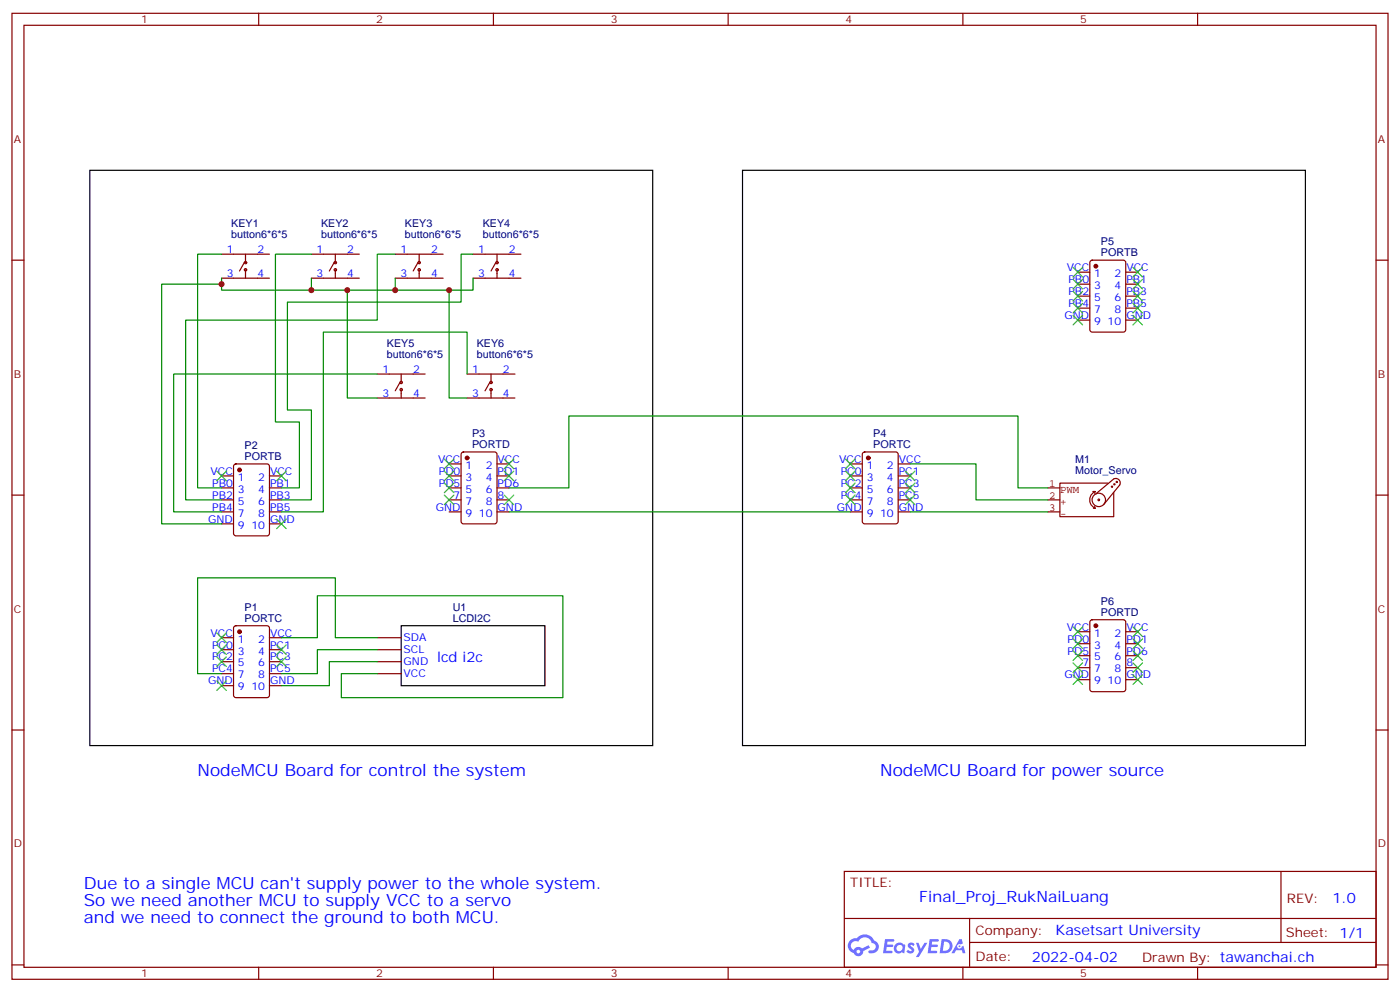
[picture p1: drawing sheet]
<svg xmlns="http://www.w3.org/2000/svg" width="412mm" height="292mm" viewBox="0 0 412 292" stroke-linecap="round" stroke-linejoin="round" font-family="sans-serif">
<g fill="none" stroke="#870000" stroke-width=".35">
<path d="M3.5 3.9h405.4v284.4h-405.4zM7.1 7.4h398.2v277.3h-398.2zM76.2 3.9v3.5M145.3 3.9v3.5M214.5 3.9v3.5M283.6 3.9v3.5M352.8 3.9v3.5M3.5 76.6h3.6M405.3 76.6h3.6M3.5 145.7h3.6M405.3 145.7h3.6M3.5 214.9h3.6"/>
<path d="M405.3 214.9h3.6M248.7 256.5h156.6v28.2h-156.6zM377.3 256.5v20.9M248.7 270.4h156.5M285.6 277.4h119.6M285.6 270.4v14.1M3.5 284h3.6M76.2 284.7v3.6M145.3 284.7v3.6M214.5 284.7v3.6M283.6 284.7v3.6M352.8 284.7v3.6"/>
<path d="M405.3 284h3.6"/>
</g>
<g fill="#5487ff">
<path d="M267.7 277.7a1.22 1.22 0 0 1 1.7 .2l-.4 .6a.47 .47 0 0 0-.3-.4 .47 .47 0 0 0-.5 .2l.1 .2a1.14 1.14 0 0 1 .8 1.8 1.14 1.14 0 0 1-1.9 0l-.2-.2 .5-.6 .7 .5a.29 .29 0 0 0 .3-.3 .29 .29 0 0 0-.2-.3 1.04 1.04 0 0 1-.6-1.7z"/>
<path d="M260.7 276.4h2.4l.3 .2-.2 .5-1.8 .1-.1 .8h1.5l.3 .4-.3 .4h-1.6l-.2 1.1h1.7l.2 .3-.2 .3-2.6 .1z"/>
<path d="M273.8 276.4h2.4l.3 .2-.1 .5-1.8 .1-.2 .8h1.6l.3 .4-.4 .4h-1.6l-.1 1.1h1.7l.2 .3-.2 .3-2.6 .1z"/>
<path d="M282.6 276.4h.7l.3 1.3-.6 .3a.69 .69 0 0 0-1 .3 .69 .69 0 0 0 .4 .9 .69 .69 0 0 0 .9-.6l.5-.2 .6 2.2h-.8l-.2-.9h-1.8l-.5 .9h-.8z"/>
<path d="M269.8 277.5h.8l.6 1.8 1.1-1.8h.9l-2.6 4.2h-.8l.9-1.5z"/>
<path d="M277.4 276.4l-.6 4.2h1.3a2.11 2.11 0 0 0 2.5-2.1 2.11 2.11 0 0 0-2.5-2.1zM278.1 277.2a1.39 1.39 0 0 1 1.7 1.4 1.39 1.39 0 0 1-1.8 1.3h-.3z"/>
<path d="M263.7 278.1a1.54 1.54 0 0 0-.1 2.1 1.54 1.54 0 0 0 2.2 .1l.6 .3 .3-2.3-.2-.3h-.4a1.49 1.49 0 0 0-2.4 .1zM264 279.1a.94 .94 0 0 1 1.8 0 .94 .94 0 0 1-1.8 0z"/>
<path d="M250.4 276.8a2.18 2.18 0 0 0 1.1 3.7 1.44 1.44 0 0 0 1.6 .9 1.44 1.44 0 0 0 1.2-1.4l2-1-.5-.8-1.9 1a1.47 1.47 0 0 0-2.4 .4 1.39 1.39 0 0 1-.7-1.9 1.39 1.39 0 0 1 2-.5 2.12 2.12 0 0 1 2.2-1.3 2.12 2.12 0 0 1 1.9 1.7 1.14 1.14 0 0 1 1.1 1.4 1.14 1.14 0 0 1-1.7 .7 .43 .43 0 0 0-.5 .4 .43 .43 0 0 0 .4 .5 1.98 1.98 0 0 0 2.5-1.2 1.98 1.98 0 0 0-1.2-2.6 3.1 3.1 0 0 0-5.3-.6l-.9 .1zM252.3 280.1a.55 .55 0 0 1 1.1 0 .55 .55 0 0 1-1.1 0z"/>
<circle cx="282.6" cy="278.5" r=".26"/>
</g>
<g fill="none" stroke="#870000" stroke-width=".35">
<path d="M65.3 74.8h14.1M72 77.3l-1.4 2.5M72.3 74.8v2.5M72.3 79.4v2.5M91.7 74.8h14.1M98.4 77.3l-1.4 2.5M98.8 74.8v2.5M98.8 79.4v2.5M116.4 74.8h14.1M123.1 77.3l-1.4 2.5M123.5 74.8v2.5M123.5 79.4v2.5"/>
<path d="M139.3 74.8h14.2M146 77.3l-1.4 2.5M146.4 74.8v2.5M146.4 79.4v2.5M321.3 76.8l.4-.2h9.2l.7 .4v20l-.5 .7-9.4 .1-.6-.5-.1-20zM65.3 81.9h14.1M91.7 81.9h14.1M116.4 81.9h14.1M139.3 81.9h14.2M317.5 80.1h3.5M317.5 83.6h3.5M317.5 87.2h3.5"/>
<path d="M317.5 90.7h3.5M317.5 94.2h3.5M331.6 80.1h3.5M331.6 83.6h3.5M331.6 87.2h3.5M331.6 90.7h3.5M331.6 94.2h3.5M111.1 110.1h14.1M111.1 117.2h14.1M117.8 112.6l-1.4 2.4M118.2 110.1v2.5M118.2 114.7v2.5"/>
<path d="M137.6 110.1h14.1M137.6 117.2h14.1M144.3 112.6l-1.4 2.4M144.6 110.1v2.5M144.6 114.7v2.5M69 136.8l.5-.2h9.2l.6 .4 .1 20-.5 .7h-9.4l-.7-.4v-20zM132.3 136.6h3.5M136.1 133.2l.4-.2h9.2l.6 .5 .1 20-.5 .6-9.4 .1-.6-.5-.1-20zM146.4 136.6h3.5M250.5 136.6h3.5M254.2 133.2l.5-.2h9.2l.6 .5 .1 20-.5 .6-9.4 .1-.6-.5-.1-20zM264.6 136.6h3.5"/>
<path d="M65.3 140.1h3.5M65.3 143.6h3.5M65.3 147.1h3.5M65.3 150.7h3.5M65.3 154.2h3.5M79.4 140.1h3.5M79.4 143.6h3.5M79.4 147.1h3.5M79.4 150.7h3.5M79.4 154.2h3.5M132.3 140.1h3.5M132.3 143.6h3.5"/>
<path d="M132.3 147.1h3.5M132.3 150.7h3.5M146.4 140.1h3.5M146.4 143.6h3.5M146.4 147.1h3.5M146.4 150.7h3.5M250.5 140.1h3.5M250.5 143.6h3.5M250.5 147.1h3.5M250.5 150.7h3.5M264.6 140.1h3.5M264.6 143.6h3.5"/>
<path d="M264.6 147.1h3.5M264.6 150.7h3.5M65.3 187.7h3.5M65.3 191.2h3.5M65.3 194.8h3.5M65.3 198.3h3.5M69 184.4l.5-.2h9.2l.6 .4 .1 20-.5 .7-9.4 .1-.7-.5v-20zM79.4 187.7h3.5M79.4 191.2h3.5M79.4 194.8h3.5M79.4 198.3h3.5M111.1 187.7h7.1"/>
<path d="M111.1 191.2h7.1M111.1 194.8h7.1M111.1 198.3h7.1M317.5 185.9h3.5M317.5 189.5h3.5M317.5 193h3.5M317.5 196.5h3.5M321.3 182.6l.4-.2h9.2l.7 .5v20l-.5 .6-9.4 .1-.6-.5-.1-20zM331.6 185.9h3.5M331.6 189.5h3.5M331.6 193h3.5M331.6 196.5h3.5"/>
<path d="M65.3 201.8h3.5M79.4 201.8h3.5M317.5 200.1h3.5M331.6 200.1h3.5"/>
<circle cx="72.3" cy="79.4" r=".35"/>
<circle cx="72.3" cy="77.3" r=".35"/>
<circle cx="98.8" cy="77.3" r=".35"/>
<circle cx="98.8" cy="79.4" r=".35"/>
<circle cx="123.5" cy="79.4" r=".35"/>
<circle cx="123.5" cy="77.3" r=".35"/>
<circle cx="146.4" cy="79.4" r=".35"/>
<circle cx="146.4" cy="77.3" r=".35"/>
<circle cx="118.2" cy="114.7" r=".35"/>
<circle cx="118.2" cy="112.6" r=".35"/>
<circle cx="144.6" cy="112.6" r=".35"/>
<circle cx="144.6" cy="114.7" r=".35"/>
</g>
<g fill="#870000" stroke="#870000" stroke-width=".35">
<circle cx="70.6" cy="185.9" r=".53"/>
<circle cx="70.6" cy="138.3" r=".53"/>
<circle cx="137.6" cy="134.8" r=".53"/>
<circle cx="322.8" cy="78.4" r=".53"/>
<circle cx="322.8" cy="184.2" r=".53"/>
<circle cx="255.8" cy="134.8" r=".53"/>
</g>
<g fill="none" stroke="#3c3" stroke-width=".35">
<path d="M316.1 78.7l2.8 2.8M318.9 78.7l-2.8 2.8M333.7 78.7l2.8 2.8M336.5 78.7l-2.8 2.8M316.1 82.2l2.8 2.9M316.1 85.8l2.8 2.8M316.1 89.3l2.8 2.8M316.1 92.8l2.8 2.8M318.9 82.2l-2.8 2.9M318.9 85.8l-2.8 2.8M318.9 89.3l-2.8 2.8M318.9 92.8l-2.8 2.8"/>
<path d="M333.7 92.8l2.8 2.8M333.7 89.3l2.8 2.8M333.7 85.8l2.8 2.8M333.7 82.2l2.8 2.9M336.5 92.8l-2.8 2.8M336.5 89.3l-2.8 2.8M336.5 85.8l-2.8 2.8M336.5 82.2l-2.8 2.9M63.9 138.7l2.8 2.8M66.7 138.7l-2.8 2.8M81.5 138.7l2.8 2.8M84.3 138.7l-2.8 2.8"/>
<path d="M130.9 135.1l2.8 2.9M130.9 138.7l2.8 2.8M133.7 135.1l-2.8 2.9M133.7 138.7l-2.8 2.8M148.5 135.1l2.8 2.9M148.5 138.7l2.8 2.8M151.3 135.1l-2.8 2.9M151.3 138.7l-2.8 2.8M249.1 135.1l2.8 2.9M249.1 138.7l2.8 2.8M251.9 135.1l-2.8 2.9M251.9 138.7l-2.8 2.8"/>
<path d="M266.7 138.7l2.8 2.8M269.5 138.7l-2.8 2.8M81.5 152.8l2.8 2.8M84.3 152.8l-2.8 2.8M130.9 145.7l2.8 2.9M130.9 142.2l2.8 2.8M133.7 145.7l-2.8 2.9M133.7 142.2l-2.8 2.8M148.5 145.7l2.8 2.9M151.3 145.7l-2.8 2.9M249.1 142.2l2.8 2.8M249.1 145.7l2.8 2.9"/>
<path d="M251.9 145.7l-2.8 2.9M251.9 142.2l-2.8 2.8M266.7 142.2l2.8 2.8M266.7 145.7l2.8 2.9M269.5 142.2l-2.8 2.8M269.5 145.7l-2.8 2.9M63.9 186.3l2.8 2.8M63.9 189.8l2.8 2.9M63.9 193.4l2.8 2.8M66.7 186.3l-2.8 2.8M66.7 189.8l-2.8 2.9M66.7 193.4l-2.8 2.8"/>
<path d="M81.5 189.8l2.8 2.9M81.5 193.4l2.8 2.8M84.3 189.8l-2.8 2.9M84.3 193.4l-2.8 2.8M316.1 184.5l2.8 2.9M316.1 188.1l2.8 2.8M316.1 191.6l2.8 2.8M316.1 195.1l2.8 2.8M316.1 198.6l2.8 2.9M318.9 184.5l-2.8 2.9M318.9 188.1l-2.8 2.8M318.9 191.6l-2.8 2.8"/>
<path d="M318.9 195.1l-2.8 2.8M318.9 198.6l-2.8 2.9M333.7 198.6l2.8 2.9M333.7 195.1l2.8 2.8M333.7 191.6l2.8 2.8M333.7 184.5l2.8 2.9M333.7 188.1l2.8 2.8M336.5 198.6l-2.8 2.9M336.5 195.1l-2.8 2.8M336.5 191.6l-2.8 2.8M336.5 184.5l-2.8 2.9M336.5 188.1l-2.8 2.8"/>
<path d="M63.9 200.4l2.8 2.8M66.7 200.4l-2.8 2.8"/>
</g>
<g fill="none" stroke="#008700" stroke-width=".35">
<path d="M65.3 74.8h-7.1v68.8h7.1M91.7 74.8h-10.6v49.4h7.1v19.4h-5.3M116.4 74.8h-5.3v19.4h-56.4v52.9h10.6M139.3 74.8h-3.5v14.1h-51.1v31.8h7v26.4h-8.8M65.3 81.9v3.5h26.4v-3.5M65.3 83.6h-17.7v70.6h17.7M102.3 85.4v31.8h8.8M116.4 81.9v3.5M132.3 85.4v31.8h5.3M139.3 81.9v3.5h-47.6M111.1 110.1h-59.9v40.6h14.1M137.6 110.1v-12.3h-42.4v52.9h-12.3"/>
<path d="M268.1 136.6h19.4v10.5h21.2M149.9 143.6h17.7v-21.2h132.3v21.2h8.8M149.9 150.7h100.6M268.1 150.7h40.6M82.9 187.7h10.6v-12.3h72.3v30h-65.3v-7.1h10.6M111.1 194.8h-14.1v7h-14.1M111.1 187.7h-12.3v-17.6h-40.6v28.2h7.1M111.1 191.2h-17.6v7.1h-10.6"/>
</g>
<path d="M26.5 50.1h165.8v169.4h-165.8zM218.7 50.1h165.8v169.4h-165.8zM118.2 184.2h42.3v17.6h-42.3z" fill="none" stroke="#000" stroke-width=".35"/>
<g fill="none" stroke="#850000" stroke-width=".35">
<path d="M308.7 143.6h3.5M308.7 147.1h3.5M308.7 150.7h3.5M321.9 144.7h.7M322.1 149.6h.5M322.4 149.1l.2 .5M322.6 144.7l-.2 .5M322.6 144.7a2.68 2.68 0 0 0-1.6 2.4 2.68 2.68 0 0 0 1.6 2.5M322.8 145.4l5.3-4.4a1.31 1.31 0 0 1 1.5 .2 1.31 1.31 0 0 1 .2 1.5l-4.7 5.9M323.9 147.1l-.2-.2-.3 .2 .5 .2M325.6 147.1a1.98 1.98 0 0 0-2.9-1.7 1.98 1.98 0 0 0-.1 3.4 1.98 1.98 0 0 0 3-1.5M326.3 142.2h-14.1v9.9h15.9v-7.1"/>
<path d="M327.7 143.3l-.1-.2-.2 .2 .3 .1M328.4 142.6l-.1-.2-.2 .2 .3 .1M329.1 141.9l-.1-.2-.2 .2 .3 .1"/>
</g>
<g fill="#c00">
<circle cx="91.7" cy="85.4" r=".88"/>
<circle cx="116.4" cy="85.4" r=".88"/>
<circle cx="102.3" cy="85.4" r=".88"/>
<circle cx="132.3" cy="85.4" r=".88"/>
<circle cx="65.3" cy="83.6" r=".88"/>
</g>
<g font-size="4.9" fill="#00f">
<text x="58.2" y="228.3">NodeMCU Board for control the system</text>
<text x="259.3" y="228.3">NodeMCU Board for power source</text>
<text x="24.7" y="261.8">Due to a single MCU can't supply power to the whole system.</text>
<text x="24.7" y="266.7">So we need another MCU to supply VCC to a servo</text>
<text x="24.7" y="271.7">and we need to connect the ground to both MCU.</text>
</g>
<text font-size="4.6" fill="#00f" x="270.8" y="265.5">Final_Proj_RukNaiLuang</text>
<g font-size="4.2" fill="#00f">
<text x="128.8" y="194.8">lcd i2c</text>
<text x="392.5" y="265.8">1.0</text>
<text x="310.9" y="275.3">Kasetsart University</text>
<text x="304" y="283.1">2022-04-02</text>
</g>
<g font-size="3.9" fill="#800">
<text x="250.5" y="261.1">TITLE:</text>
<text x="379.1" y="265.8">REV:</text>
<text x="287.4" y="275.3">Company:</text>
<text x="378.7" y="275.9">Sheet: 1/1</text>
<text x="287.4" y="283">Date:</text>
<text x="336.4" y="283.1">Drawn By: tawanchai.ch</text>
</g>
<g font-size="3.2" fill="#800">
<text x="41.6" y="6.9">1</text>
<text x="110.8" y="6.9">2</text>
<text x="179.9" y="6.9">3</text>
<text x="249.1" y="6.9">4</text>
<text x="318.2" y="6.9">5</text>
<text x="4.1" y="42">A</text>
<text x="405.9" y="42">A</text>
<text x="4.1" y="111.2">B</text>
<text x="405.9" y="111.2">B</text>
<text x="4.1" y="180.3">C</text>
<text x="405.9" y="180.3">C</text>
<text x="4.1" y="249.4">D</text>
<text x="405.9" y="249.4">D</text>
<text x="41.6" y="287.7">1</text>
<text x="110.8" y="287.7">2</text>
<text x="179.9" y="287.7">3</text>
<text x="249.1" y="287.7">4</text>
<text x="318.2" y="287.7">5</text>
</g>
<g font-size="3.2" fill="#000080">
<text x="68.1" y="70.1">button6*6*5</text>
<text x="68.1" y="66.8">KEY1</text>
<text x="94.6" y="70.1">button6*6*5</text>
<text x="94.6" y="66.8">KEY2</text>
<text x="119.3" y="70.1">button6*6*5</text>
<text x="119.3" y="66.8">KEY3</text>
<text x="142.2" y="70.1">button6*6*5</text>
<text x="142.2" y="66.8">KEY4</text>
<text x="324.3" y="75.4">PORTB</text>
<text x="324.3" y="72.2">P5</text>
<text x="114" y="105.4">button6*6*5</text>
<text x="114" y="102.1">KEY5</text>
<text x="140.4" y="105.4">button6*6*5</text>
<text x="140.4" y="102.1">KEY6</text>
<text x="139.1" y="131.8">PORTD</text>
<text x="139.1" y="128.6">P3</text>
<text x="257.3" y="131.8">PORTC</text>
<text x="257.3" y="128.6">P4</text>
<text x="72" y="135.4">PORTB</text>
<text x="72" y="132.2">P2</text>
<text x="316.7" y="136.2">M1</text>
<text x="316.7" y="139.4">Motor_Servo</text>
<text x="72" y="179.8">P1</text>
<text x="133.4" y="180">U1</text>
<text x="324.3" y="178">P6</text>
<text x="72" y="183">PORTC</text>
<text x="133.4" y="183.1">LCDI2C</text>
<text x="324.3" y="181.2">PORTD</text>
</g>
<g font-size="3.2" fill="#00f">
<text x="66.8" y="74.5">1</text>
<text x="75.8" y="74.5">2</text>
<text x="93.2" y="74.5">1</text>
<text x="102.3" y="74.5">2</text>
<text x="117.9" y="74.5">1</text>
<text x="127" y="74.5">2</text>
<text x="140.9" y="74.5">1</text>
<text x="149.9" y="74.5">2</text>
<text x="66.8" y="81.5">3</text>
<text x="75.8" y="81.5">4</text>
<text x="93.2" y="81.5">3</text>
<text x="102.3" y="81.5">4</text>
<text x="117.9" y="81.5">3</text>
<text x="127" y="81.5">4</text>
<text x="140.9" y="81.5">3</text>
<text x="149.9" y="81.5">4</text>
<text x="314.3" y="79.8">VCC</text>
<text x="314.7" y="83.3">PB0</text>
<text x="322.3" y="81.5">1</text>
<text x="328.3" y="81.5">2</text>
<text x="331.8" y="83.3">PB1</text>
<text x="331.8" y="79.8">VCC</text>
<text x="314.7" y="86.8">PB2</text>
<text x="322.3" y="85.1">3</text>
<text x="322.3" y="88.6">5</text>
<text x="328.3" y="88.6">6</text>
<text x="328.3" y="85.1">4</text>
<text x="331.8" y="86.8">PB3</text>
<text x="313.6" y="93.9">GND</text>
<text x="314.7" y="90.3">PB4</text>
<text x="322.3" y="92.1">7</text>
<text x="322.3" y="95.6">9</text>
<text x="326.3" y="95.6">10</text>
<text x="328.3" y="92.1">8</text>
<text x="331.8" y="93.9">GND</text>
<text x="331.8" y="90.3">PB5</text>
<text x="112.6" y="109.7">1</text>
<text x="121.7" y="109.7">2</text>
<text x="139.1" y="109.7">1</text>
<text x="148.2" y="109.7">2</text>
<text x="112.6" y="116.8">3</text>
<text x="121.7" y="116.8">4</text>
<text x="139.1" y="116.8">3</text>
<text x="148.2" y="116.8">4</text>
<text x="129" y="136.2">VCC</text>
<text x="137.1" y="138">1</text>
<text x="143.1" y="138">2</text>
<text x="146.6" y="136.2">VCC</text>
<text x="247.2" y="136.2">VCC</text>
<text x="255.3" y="138">1</text>
<text x="261.3" y="138">2</text>
<text x="264.8" y="136.2">VCC</text>
<text x="62" y="139.7">VCC</text>
<text x="62.5" y="143.3">PB0</text>
<text x="70.1" y="141.5">1</text>
<text x="76.1" y="141.5">2</text>
<text x="79.6" y="143.3">PB1</text>
<text x="79.6" y="139.7">VCC</text>
<text x="129.3" y="139.7">PD0</text>
<text x="129.3" y="143.3">PD5</text>
<text x="137.1" y="141.5">3</text>
<text x="143.1" y="141.5">4</text>
<text x="146.6" y="143.3">PD6</text>
<text x="146.6" y="139.7">PD1</text>
<text x="247.7" y="139.7">PC0</text>
<text x="247.7" y="143.3">PC2</text>
<text x="255.3" y="141.5">3</text>
<text x="261.3" y="141.5">4</text>
<text x="264.8" y="143.3">PC3</text>
<text x="264.8" y="139.7">PC1</text>
<text x="62.5" y="146.8">PB2</text>
<text x="70.1" y="145">3</text>
<text x="70.1" y="148.6">5</text>
<text x="76.1" y="148.6">6</text>
<text x="76.1" y="145">4</text>
<text x="79.6" y="146.8">PB3</text>
<text x="133.6" y="146.8">7</text>
<text x="137.1" y="145">5</text>
<text x="137.1" y="148.6">7</text>
<text x="143.1" y="148.6">8</text>
<text x="143.1" y="145">6</text>
<text x="146.6" y="146.8">8</text>
<text x="247.7" y="146.8">PC4</text>
<text x="255.3" y="145">5</text>
<text x="255.3" y="148.6">7</text>
<text x="261.3" y="148.6">8</text>
<text x="261.3" y="145">6</text>
<text x="264.8" y="146.8">PC5</text>
<text x="61.3" y="153.8">GND</text>
<text x="62.5" y="150.3">PB4</text>
<text x="70.1" y="152.1">7</text>
<text x="70.1" y="155.6">9</text>
<text x="74" y="155.6">10</text>
<text x="76.1" y="152.1">8</text>
<text x="79.6" y="153.8">GND</text>
<text x="79.6" y="150.3">PB5</text>
<text x="128.4" y="150.3">GND</text>
<text x="137.1" y="152.1">9</text>
<text x="141.1" y="152.1">10</text>
<text x="146.6" y="150.3">GND</text>
<text x="246.5" y="150.3">GND</text>
<text x="255.3" y="152.1">9</text>
<text x="259.2" y="152.1">10</text>
<text x="264.8" y="150.3">GND</text>
<text x="314.3" y="185.6">VCC</text>
<text x="331.8" y="185.6">VCC</text>
<text x="62" y="187.4">VCC</text>
<text x="62.5" y="190.9">PC0</text>
<text x="70.1" y="189.1">1</text>
<text x="76.1" y="189.1">2</text>
<text x="79.6" y="190.9">PC1</text>
<text x="79.6" y="187.4">VCC</text>
<text x="118.9" y="188.8">SDA</text>
<text x="314.5" y="189.1">PD0</text>
<text x="322.3" y="187.4">1</text>
<text x="322.3" y="190.9">3</text>
<text x="328.3" y="190.9">4</text>
<text x="328.3" y="187.4">2</text>
<text x="331.8" y="189.1">PD1</text>
<text x="62.5" y="194.4">PC2</text>
<text x="62.5" y="197.9">PC4</text>
<text x="70.1" y="192.7">3</text>
<text x="70.1" y="196.2">5</text>
<text x="76.1" y="196.2">6</text>
<text x="76.1" y="192.7">4</text>
<text x="79.6" y="197.9">PC5</text>
<text x="79.6" y="194.4">PC3</text>
<text x="118.9" y="192.3">SCL</text>
<text x="118.9" y="195.8">GND</text>
<text x="314.5" y="192.7">PD5</text>
<text x="318.8" y="196.2">7</text>
<text x="322.3" y="194.4">5</text>
<text x="322.3" y="197.9">7</text>
<text x="328.3" y="197.9">8</text>
<text x="328.3" y="194.4">6</text>
<text x="331.8" y="196.2">8</text>
<text x="331.8" y="192.7">PD6</text>
<text x="61.3" y="201.5">GND</text>
<text x="70.1" y="199.7">7</text>
<text x="70.1" y="203.2">9</text>
<text x="74" y="203.2">10</text>
<text x="76.1" y="199.7">8</text>
<text x="79.6" y="201.5">GND</text>
<text x="118.9" y="199.4">VCC</text>
<text x="313.6" y="199.7">GND</text>
<text x="322.3" y="201.5">9</text>
<text x="326.3" y="201.5">10</text>
<text x="331.8" y="199.7">GND</text>
</g>
<g font-size="3.2" fill="#840000">
<text x="309" y="143.3">1</text>
<text x="309" y="146.8">2</text>
<text x="312.2" y="145.1">PWM</text>
<text x="312.2" y="148.6">+</text>
<text x="309" y="150.3">3</text>
<text x="312.2" y="152.2">-</text>
</g>
</svg>
